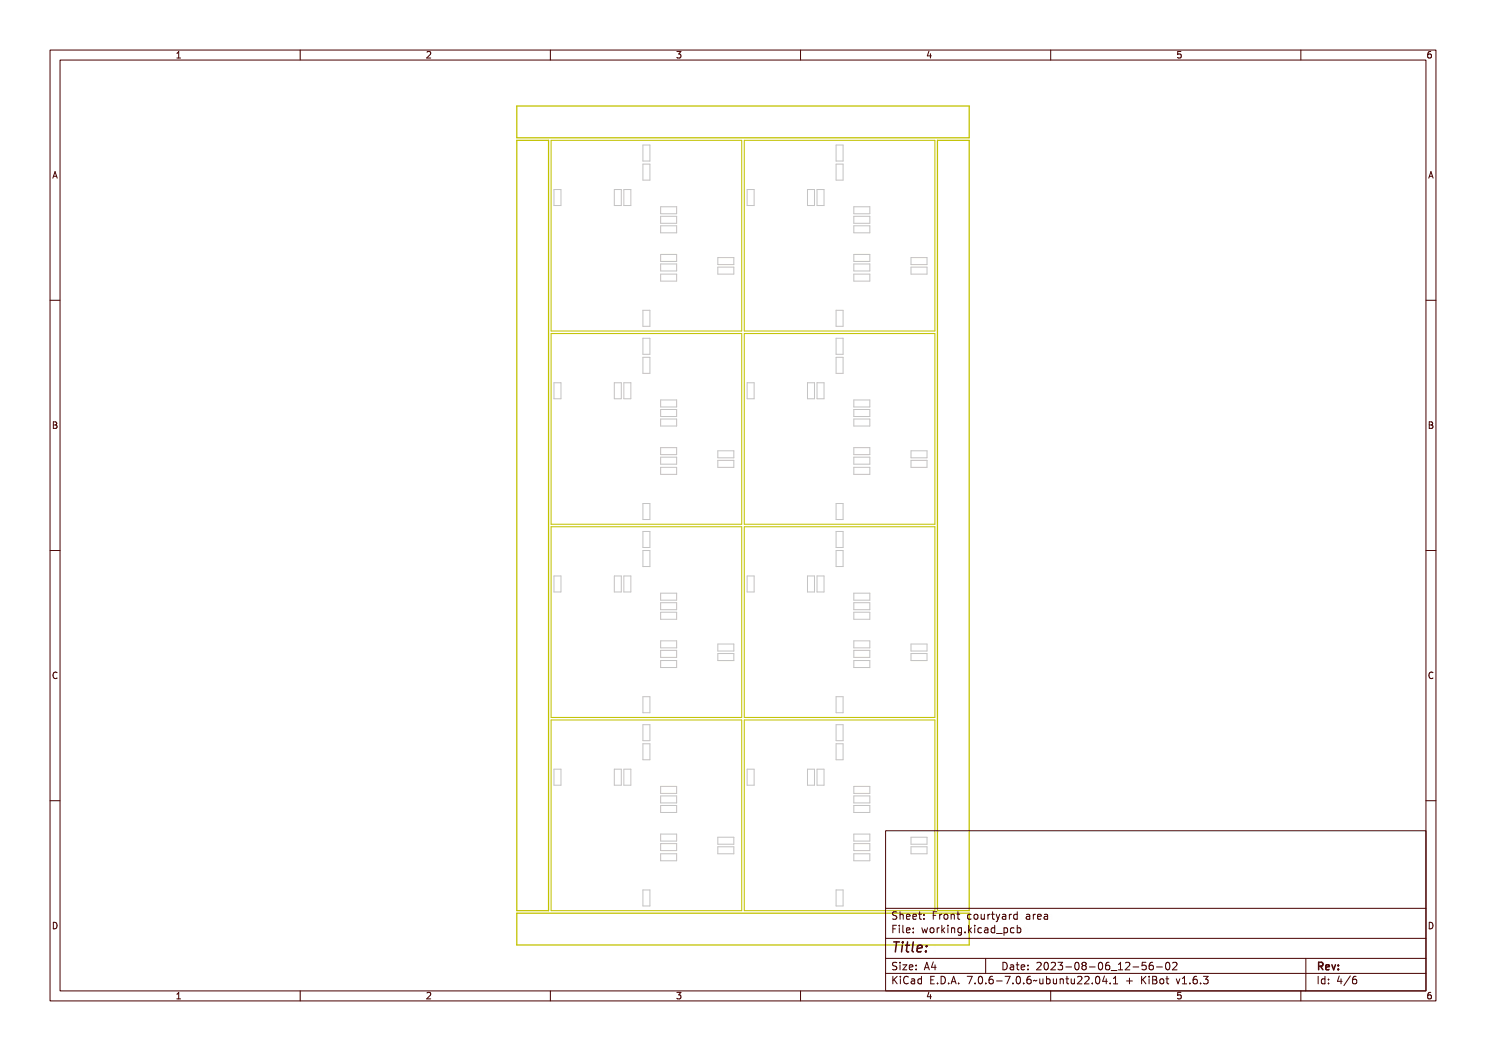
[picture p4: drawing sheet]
<svg xmlns="http://www.w3.org/2000/svg" width="297mm" height="210mm" viewBox="0 0 297 210" stroke-linecap="round" stroke-linejoin="round" font-family="sans-serif">
<g fill="none" stroke="#c2c2c2" stroke-width=".2">
<path d="M110.7 37.9h1.4v3.2h-1.4zM122.8 37.9h1.4v3.2h-1.4zM124.7 37.9h1.4v3.2h-1.4zM128.5 29h1.4v3.2h-1.4zM128.5 32.8h1.4v3.2h-1.4zM149.3 37.9h1.4v3.2h-1.4zM161.4 37.9h1.4v3.2h-1.4zM163.3 37.9h1.4v3.2h-1.4zM167.1 29h1.4v3.2h-1.4zM167.1 32.8h1.4v3.2h-1.4zM132 41.3h3.2v1.4h-3.2zM132 43.2h3.2v1.4h-3.2z"/>
<path d="M132 45.1h3.2v1.4h-3.2zM132 50.8h3.2v1.4h-3.2zM132 52.7h3.2v1.4h-3.2zM132 54.8h3.2v1.4h-3.2zM143.5 51.5h3.2v1.4h-3.2zM143.5 53.4h3.2v1.4h-3.2zM170.7 41.3h3.2v1.4h-3.2zM170.7 43.2h3.2v1.4h-3.2zM170.7 45.1h3.2v1.4h-3.2zM170.7 50.8h3.2v1.4h-3.2zM170.7 52.7h3.2v1.4h-3.2zM170.7 54.8h3.2v1.4h-3.2z"/>
<path d="M182.1 51.5h3.2v1.4h-3.2zM182.1 53.4h3.2v1.4h-3.2zM110.7 76.5h1.4v3.2h-1.4zM122.8 76.5h1.4v3.2h-1.4zM124.7 76.5h1.4v3.2h-1.4zM128.5 62h1.4v3.2h-1.4zM128.5 67.6h1.4v3.2h-1.4zM128.5 71.4h1.4v3.2h-1.4zM132 79.9h3.2v1.4h-3.2zM149.3 76.5h1.4v3.2h-1.4zM161.4 76.5h1.4v3.2h-1.4zM163.3 76.5h1.4v3.2h-1.4z"/>
<path d="M167.1 62h1.4v3.2h-1.4zM167.1 67.6h1.4v3.2h-1.4zM167.1 71.4h1.4v3.2h-1.4zM170.7 79.9h3.2v1.4h-3.2zM132 81.8h3.2v1.4h-3.2zM132 83.7h3.2v1.4h-3.2zM132 89.4h3.2v1.4h-3.2zM132 91.4h3.2v1.4h-3.2zM132 93.4h3.2v1.4h-3.2zM143.5 90.1h3.2v1.4h-3.2zM143.5 92h3.2v1.4h-3.2zM170.7 81.8h3.2v1.4h-3.2z"/>
<path d="M170.7 83.7h3.2v1.4h-3.2zM170.7 89.4h3.2v1.4h-3.2zM170.7 91.4h3.2v1.4h-3.2zM170.7 93.4h3.2v1.4h-3.2zM182.1 90.1h3.2v1.4h-3.2zM182.1 92h3.2v1.4h-3.2zM110.7 115.1h1.4v3.2h-1.4zM122.8 115.1h1.4v3.2h-1.4zM124.7 115.1h1.4v3.2h-1.4zM128.5 100.6h1.4v3.2h-1.4zM128.5 106.2h1.4v3.2h-1.4zM128.5 110h1.4v3.2h-1.4z"/>
<path d="M132 118.5h3.2v1.4h-3.2zM149.3 115.1h1.4v3.2h-1.4zM161.4 115.1h1.4v3.2h-1.4zM163.3 115.1h1.4v3.2h-1.4zM167.1 100.6h1.4v3.2h-1.4zM167.1 106.2h1.4v3.2h-1.4zM167.1 110h1.4v3.2h-1.4zM170.7 118.5h3.2v1.4h-3.2zM128.5 139.2h1.4v3.2h-1.4zM132 130h3.2v1.4h-3.2zM132 120.4h3.2v1.4h-3.2zM132 122.3h3.2v1.4h-3.2z"/>
<path d="M132 128.1h3.2v1.4h-3.2zM132 132h3.2v1.4h-3.2zM143.5 130.6h3.2v1.4h-3.2zM143.5 128.7h3.2v1.4h-3.2zM167.1 139.2h1.4v3.2h-1.4zM170.7 130h3.2v1.4h-3.2zM170.7 132h3.2v1.4h-3.2zM170.7 120.4h3.2v1.4h-3.2zM170.7 122.3h3.2v1.4h-3.2zM170.7 128.1h3.2v1.4h-3.2zM182.1 130.6h3.2v1.4h-3.2zM182.1 128.7h3.2v1.4h-3.2z"/>
<path d="M110.7 153.7h1.4v3.2h-1.4zM122.8 153.7h1.4v3.2h-1.4zM124.7 153.7h1.4v3.2h-1.4zM128.5 144.8h1.4v3.2h-1.4zM128.5 148.6h1.4v3.2h-1.4zM132 157.1h3.2v1.4h-3.2zM132 159h3.2v1.4h-3.2zM149.3 153.7h1.4v3.2h-1.4zM161.4 153.7h1.4v3.2h-1.4zM163.3 153.7h1.4v3.2h-1.4zM167.1 144.8h1.4v3.2h-1.4zM167.1 148.6h1.4v3.2h-1.4z"/>
<path d="M170.7 157.1h3.2v1.4h-3.2zM170.7 159h3.2v1.4h-3.2zM128.5 177.8h1.4v3.2h-1.4zM132 160.9h3.2v1.4h-3.2zM132 166.7h3.2v1.4h-3.2zM132 168.6h3.2v1.4h-3.2zM132 170.6h3.2v1.4h-3.2zM143.5 167.3h3.2v1.4h-3.2zM143.5 169.2h3.2v1.4h-3.2zM167.1 177.8h1.4v3.2h-1.4zM170.7 160.9h3.2v1.4h-3.2zM170.7 166.7h3.2v1.4h-3.2z"/>
<path d="M170.7 168.6h3.2v1.4h-3.2zM170.7 170.6h3.2v1.4h-3.2zM182.1 167.3h3.2v1.4h-3.2zM182.1 169.2h3.2v1.4h-3.2z"/>
</g>
<path d="M103.3 28h6.3v154h-6.3zM103.3 21.2h90.4v6.3h-90.4zM187.4 28h6.3v154h-6.3zM103.3 182.5h90.4v6.3h-90.4z" fill="none" stroke="#c2c200" stroke-width=".25"/>
<path d="M110.1 28h38.1v38.1h-38.1zM148.8 28h38.1v38.1h-38.1zM110.1 66.7h38.1v38.1h-38.1zM148.8 66.7h38.1v38.1h-38.1zM110.1 105.3h38.1v38.1h-38.1zM148.8 105.3h38.1v38.1h-38.1zM110.1 143.9h38.1v38.1h-38.1zM148.8 143.9h38.1v38.1h-38.1z" fill="none" stroke="#c2c200" stroke-width=".2"/>
<g fill="none" stroke="#480000" stroke-width=".2">
<path d="M10 10h277v190h-277zM12 12h273v186h-273zM60 10v2M110 10v2M160 10v2M210 10v2M260 10v2M10 60h2M285 60h2M10 110h2M285 110h2M10 160h2"/>
<path d="M285 160h2M177 166h108v32h-108zM60 198v2M110 198v2M160 198v2M177 181.5h108M177 187.5h108M177 191.5h108M177 194.5h108M178.1 195.2h.2v.6l.6-.6h.3l-.6 .6 .6 .8h-.2l-.5-.7-.2 .2v.5h-.2zM178.2 185h.9v.2h-.7v.4h.6v.2h-.6v.7h-.2zM178.3 182.4l.5-.1h.2v.2a.31 .31 0 0 0-.5-.1 .31 .31 0 0 0 0 .5 .5 .5 0 0 1 .6 .6 .5 .5 0 0 1-.8 .2l-.1-.2a.34 .34 0 0 0 .4 .1 .34 .34 0 0 0 .1-.5 .47 .47 0 0 1-.5-.2 .47 .47 0 0 1 .1-.5z"/>
<path d="M178.3 192.5l.5-.1h.2v.2a.31 .31 0 0 0-.5-.1 .31 .31 0 0 0 0 .5 .5 .5 0 0 1 .6 .6 .5 .5 0 0 1-.8 .2l-.1-.2a.34 .34 0 0 0 .4 .1 .34 .34 0 0 0 .1-.5 .47 .47 0 0 1-.5-.2 .47 .47 0 0 1 .1-.5zM179.4 182.2h.2v.6a.35 .35 0 0 1 .4-.1 .35 .35 0 0 1 .2 .4v.6h-.2v-.8h-.4v.8h-.2zM179.5 185.4h.4v.9h.4v.2h-.9v-.2h.3v-.8h-.2zM179.5 192.8h.4v.9h.4v.1h-.9v-.1h.3v-.8h-.2zM179.5 195.6h.4v.9h.4v.1h-.9v-.1h.3v-.8h-.2zM179.7 184.9h.2v.3h-.2zM179.7 192.3h.2v.3h-.2zM179.7 195.1h.2v.3h-.2zM180.6 184.9h.4v1.3l.4 .1v.2l-.5-.2v-1.2h-.3zM180.6 192.8h.8l-.6 .9h.6v.1h-.8l.6-.9h-.6zM180.7 182.8l.1-.1a.49 .49 0 0 1 .5 0 .49 .49 0 0 1 .2 .5h-.8a.42 .42 0 0 0 .3 .4 .42 .42 0 0 0 .4-.1 .47 .47 0 0 1-.4 .3 .47 .47 0 0 1-.4-.3zM180.7 195.4a.4 .4 0 0 1 .4-.3 .4 .4 0 0 1 .4 .3 .56 .56 0 0 0-.8 .4 .56 .56 0 0 0 .5 .7l.3-.1a.43 .43 0 0 1-.5 .3 .43 .43 0 0 1-.4-.4v-.6z"/>
<path d="M180.8 182.9l.4-.1 .1 .3h-.6zM181.8 195.6l.3-.1a.43 .43 0 0 1 .5 .5v.6h-.1v-.1a.38 .38 0 0 1-.5 .2 .38 .38 0 0 1-.2-.5 .38 .38 0 0 1 .4-.2h.3a.35 .35 0 0 0-.3-.4 .35 .35 0 0 0-.4 .2zM181.9 182.8l.1-.1a.49 .49 0 0 1 .5 0 .49 .49 0 0 1 .2 .5h-.8a.42 .42 0 0 0 .3 .4 .42 .42 0 0 0 .5-.1 .47 .47 0 0 1-.5 .3 .47 .47 0 0 1-.4-.3zM181.9 185.5l.1-.1a.49 .49 0 0 1 .5 0 .49 .49 0 0 1 .2 .5h-.8a.42 .42 0 0 0 .3 .4 .42 .42 0 0 0 .5-.1 .47 .47 0 0 1-.5 .3 .47 .47 0 0 1-.4-.3zM181.9 192.9l.1-.1a.49 .49 0 0 1 .5 0 .49 .49 0 0 1 .2 .5h-.8a.42 .42 0 0 0 .3 .4 .42 .42 0 0 0 .5-.1 .47 .47 0 0 1-.5 .3 .47 .47 0 0 1-.4-.3zM182 196.2l.5-.1a.31 .31 0 0 1-.2 .4 .31 .31 0 0 1-.4-.1zM182 182.9l.4-.1 .1 .3h-.6zM182 185.6l.4-.1 .1 .3h-.6zM182 193l.4-.1 .1 .3h-.6zM183 195.7l.4-.2 .2 .2v-.6h.2v1.5h-.2v-.1a.42 .42 0 0 1-.5 .1 .42 .42 0 0 1-.2-.5zM183.2 195.8l.1-.1a.4 .4 0 0 1 .3 .4 .4 .4 0 0 1-.3 .4l-.2-.2zM183.2 182.3h.2v.4h.4v.1h-.4v.7l.4 .1v.1h-.4l-.1-.1-.1-.8h-.3v-.1h.3z"/>
<path d="M183.3 185.4h.2v.3h-.2zM183.3 186.2h.2v.3h-.2zM183.3 192.8h.2v.3h-.2zM183.3 193.6h.2v.2h-.2zM184.5 182.7h.2v.3h-.2zM184.5 183.5h.2v.2h-.2zM185.2 185.4h.2l.2 .8 .1-.5h.2l.2 .5 .1-.8h.2l-.2 1.1h-.2l-.2-.7-.2 .7h-.1zM185.4 195.2h.9v.2h-.7v.4h.6v.2h-.6v.5h.7v.1h-.9zM185.7 192.4h.2l.5 1.4h-.2l-.1-.3h-.5l-.1 .3h-.2zM185.8 192.6l.2 .7h-.4zM186.6 182.3h.9v.2h-.7v.4h.6v.2h-.6v.6h-.2zM186.8 185.6l.1-.1a.39 .39 0 0 1 .4 .4 .39 .39 0 0 1-.4 .4l-.1-.2z"/>
<path d="M186.9 196.4h.2v.2h-.2zM187.1 192.4h.2v.9h.2v.2h-.2v.3h-.2v-.3h-.6zM187.1 192.6v.7h-.4zM187.8 195.2a.76 .76 0 0 1 .9 .7 .76 .76 0 0 1-.9 .7zM188 195.4a.57 .57 0 0 1 .5 .5 .57 .57 0 0 1-.5 .6zM188 182.7h.2v.2v-.1a.29 .29 0 0 1 .3-.2 .29 .29 0 0 1 .3 .3 .37 .37 0 0 0-.5-.1 .37 .37 0 0 0-.1 .4v.5h-.2zM188 185.4h.2v.2v-.1a.29 .29 0 0 1 .3-.2 .29 .29 0 0 1 .3 .3 .37 .37 0 0 0-.5-.1 .37 .37 0 0 0-.1 .4v.6h-.2zM189.1 184.9h.1v.9l.5-.4h.2l-.4 .4 .5 .7h-.2l-.4-.6-.2 .1v.5h-.1zM189.2 182.9l.1-.1a.39 .39 0 0 1 .4 .4 .39 .39 0 0 1-.4 .4l-.1-.2zM189.3 196.4h.3v.2h-.3zM190.2 182.7h.2v.1a.35 .35 0 0 1 .4-.1 .35 .35 0 0 1 .3 .4v.6h-.2l-.1-.8h-.3l-.1 .8h-.2zM190.3 185.4h.4v.9h.4v.2h-.9v-.2h.4v-.8h-.3z"/>
<path d="M190.5 195.2h.3l.4 1.4h-.2l-.1-.3h-.5l-.1 .3h-.2zM190.6 184.9h.1v.3h-.1zM190.6 195.4l.2 .7h-.4zM191.4 185.4h.2v.1a.35 .35 0 0 1 .4-.1 .35 .35 0 0 1 .3 .4v.7h-.2l-.1-.9h-.3l-.1 .9h-.2zM191.7 182.3h.1v.4h.4v.1h-.4v.7l.4 .1v.1h-.4l-.1-.1v-.8h-.3v-.1h.3zM191.7 196.4h.3v.2h-.3zM192.7 185.5l.3-.2 .3 .2v-.1h.2v1a.53 .53 0 0 1-.8 .4v-.2a.36 .36 0 0 0 .4 .1 .36 .36 0 0 0 .2-.4l-.1 .1a.53 .53 0 0 1-.7-.3 .53 .53 0 0 1 .2-.6zM192.8 185.6l.1-.1a.39 .39 0 0 1 .4 .4 .39 .39 0 0 1-.4 .4l-.1-.2zM193.8 195.2h.9l-.5 1.4h-.2l.5-1.2h-.7zM194 182.8a.39 .39 0 0 1 .4-.2 .39 .39 0 0 1 .3 .3 .4 .4 0 0 0-.6 0 .4 .4 0 0 0 0 .6 .4 .4 0 0 0 .6 0 .45 .45 0 0 1-.6 .3 .45 .45 0 0 1-.3-.6zM194.1 186.2h.3v.3h-.3zM195.1 184.9h.2v.9l.4-.4h.3l-.5 .4 .5 .7h-.2l-.4-.6-.1 .1v.5h-.2z"/>
<path d="M195.2 182.9l.1-.1a.39 .39 0 0 1 .4 .4 .39 .39 0 0 1-.4 .4l-.1-.2zM195.3 196.4h.3v.2h-.3zM196.2 182.7h.2v.8l.2 .1 .3-.2v-.7h.2v1h-.2v-.1a.35 .35 0 0 1-.4 .2 .35 .35 0 0 1-.3-.5zM196.3 185.4h.5v.9h.3v.2h-.9v-.2h.4v-.8h-.3zM196.3 195.4a.57 .57 0 0 1 .7 0 .57 .57 0 0 1 .1 .8 .5 .5 0 0 1-.6 .5 .5 .5 0 0 1-.3-.8zM196.5 195.4a.61 .61 0 0 1 .4 1l-.1 .1a.61 .61 0 0 1-.4-1zM196.6 184.9h.2v.3h-.2zM197 191.5v3M197.6 185.5a.39 .39 0 0 1 .4-.2 .39 .39 0 0 1 .3 .3 .4 .4 0 0 0-.6 0 .4 .4 0 0 0 0 .6 .4 .4 0 0 0 .6 0 .45 .45 0 0 1-.6 .3 .45 .45 0 0 1-.3-.6zM197.6 182.7h.2v.2v-.1a.29 .29 0 0 1 .4-.2 .29 .29 0 0 1 .2 .3 .37 .37 0 0 0-.4-.1 .37 .37 0 0 0-.2 .4v.5h-.2zM197.7 196.4h.3v.2h-.3zM198.7 185.4l.2-.1a.43 .43 0 0 1 .6 .5v.7h-.2v-.2a.38 .38 0 0 1-.5 .2 .38 .38 0 0 1-.2-.5 .38 .38 0 0 1 .5-.2h.2a.35 .35 0 0 0-.3-.4 .35 .35 0 0 0-.3 .2z"/>
<path d="M198.7 195.4a.38 .38 0 0 1 .4-.3 .38 .38 0 0 1 .3 .3 .43 .43 0 0 0-.5 0 .43 .43 0 0 0-.1 .5 .46 .46 0 0 1 .7 .1 .46 .46 0 0 1-.2 .6 .46 .46 0 0 1-.7-.2zM198.8 186l.5-.1a.31 .31 0 0 1-.1 .4 .31 .31 0 0 1-.4-.1zM198.9 182.3h.2v.4h.4v.1h-.4v.7l.4 .1v.1h-.4l-.2-.1v-.8h-.3v-.1h.3zM199.8 182.7h.1l.4 .8 .3-.8h.2l-.3 .7a.68 .68 0 0 1-.7 .8l.4-.5zM199.9 185.5l.3-.2 .3 .2v-.6h.2v1.6h-.2v-.2a.42 .42 0 0 1-.5 .1 .42 .42 0 0 1-.2-.5zM200 196h.5v.2h-.5zM200 185.6l.1-.1a.39 .39 0 0 1 .4 .4 .39 .39 0 0 1-.4 .4l-.1-.2zM200.1 192.4a.76 .76 0 0 1 1 .7 .76 .76 0 0 1-1 .7zM200.3 192.6a.57 .57 0 0 1 .6 .5 .57 .57 0 0 1-.6 .6zM200.9 186.8l1.2 .1zM201 195.2h.9l-.5 1.4h-.2l.5-1.2h-.7zM201.1 182.7l.2-.1a.43 .43 0 0 1 .6 .5v.6h-.2v-.1a.38 .38 0 0 1-.5 .2 .38 .38 0 0 1-.2-.5 .38 .38 0 0 1 .5-.2h.2a.35 .35 0 0 0-.2-.4 .35 .35 0 0 0-.4 .2z"/>
<path d="M201.2 183.3l.5-.1a.31 .31 0 0 1-.1 .4 .31 .31 0 0 1-.4-.1zM201.4 192.8l.3-.1a.43 .43 0 0 1 .5 .5v.6h-.1v-.1a.38 .38 0 0 1-.5 .2 .38 .38 0 0 1-.2-.5 .38 .38 0 0 1 .4-.2h.3a.35 .35 0 0 0-.3-.4 .35 .35 0 0 0-.4 .2zM201.6 193.4l.5-.1a.31 .31 0 0 1-.2 .4 .31 .31 0 0 1-.4-.1zM202.2 185.4h.2v.1a.53 .53 0 0 1 .8 .3 .53 .53 0 0 1-.6 .7l-.2-.2v.6h-.2zM202.4 182.7h.2v.2l.1-.1a.29 .29 0 0 1 .3-.2 .29 .29 0 0 1 .2 .3 .37 .37 0 0 0-.4-.1 .37 .37 0 0 0-.2 .4v.5h-.2zM202.5 185.6l.1-.1a.4 .4 0 0 1 .4 .4 .4 .4 0 0 1-.4 .4l-.2-.2zM202.5 196.4h.3v.2h-.3zM202.8 192.4h.2v.4h.4v.1h-.4v.7l.4 .1v.1h-.4l-.2-.1v-.8h-.3v-.1h.3zM203.5 182.8l.3-.2 .3 .2v-.6h.2v1.5h-.2v-.1a.42 .42 0 0 1-.5 .1 .42 .42 0 0 1-.2-.5zM203.5 195.4a.57 .57 0 0 1 .8 0 .57 .57 0 0 1 0 .8 .5 .5 0 0 1-.6 .5 .5 .5 0 0 1-.3-.8zM203.6 185.5a.39 .39 0 0 1 .4-.2 .39 .39 0 0 1 .3 .3 .4 .4 0 0 0-.5 0 .4 .4 0 0 0 0 .6 .4 .4 0 0 0 .5 0 .45 .45 0 0 1-.6 .3 .45 .45 0 0 1-.2-.6zM203.6 182.9l.1-.1a.4 .4 0 0 1 .4 .4 .4 .4 0 0 1-.4 .4l-.1-.2z"/>
<path d="M203.7 195.4a.61 .61 0 0 1 .4 1l-.1 .1a.61 .61 0 0 1-.3-1zM203.9 192.9l.1-.1a.49 .49 0 0 1 .5 0 .49 .49 0 0 1 .2 .5h-.8a.42 .42 0 0 0 .3 .4 .42 .42 0 0 0 .5-.1 .47 .47 0 0 1-.5 .3 .47 .47 0 0 1-.4-.3zM204 193l.4-.1 .1 .3h-.6zM204.7 184.9h.1v.6a.53 .53 0 0 1 .8 .3 .53 .53 0 0 1-.6 .7l-.2-.2v.2h-.1zM204.9 185.6l.1-.1a.39 .39 0 0 1 .4 .4 .39 .39 0 0 1-.4 .4l-.1-.2zM204.9 196.4h.3v.2h-.3zM205.3 192.8h.2v.3h-.2zM205.3 193.6h.2v.2h-.2zM205.9 182.7l.3-.1a.43 .43 0 0 1 .5 .5v.6h-.2v-.1a.38 .38 0 0 1-.5 .2 .38 .38 0 0 1-.2-.5 .38 .38 0 0 1 .5-.2h.2a.35 .35 0 0 0-.2-.4 .35 .35 0 0 0-.4 .2zM205.9 195.4a.38 .38 0 0 1 .4-.3 .38 .38 0 0 1 .3 .3 .43 .43 0 0 0-.5 0 .43 .43 0 0 0-.1 .5 .46 .46 0 0 1 .7 .1 .46 .46 0 0 1-.2 .6 .46 .46 0 0 1-.6-.2zM206.1 183.3l.4-.1a.31 .31 0 0 1-.1 .4 .31 .31 0 0 1-.4-.1zM207 196l1-.1a.49 .49 0 0 1-.8 .1l-.2 .2z"/>
<path d="M207.2 182.7h.2v.2l.1-.1a.29 .29 0 0 1 .3-.2 .29 .29 0 0 1 .2 .3 .37 .37 0 0 0-.4-.1 .37 .37 0 0 0-.2 .4v.5h-.2zM207.4 192.5a.53 .53 0 0 1 .8 .1 .53 .53 0 0 1-.3 .7l-.3 .4h.7v.1h-.9l.3-.5a.4 .4 0 0 0 .3-.4 .4 .4 0 0 0-.3-.4l-.3 .2zM208.3 195.6h.1l.1 .8 .2 .1 .2-.2v-.7h.2v1h-.2v-.1a.35 .35 0 0 1-.4 .2 .35 .35 0 0 1-.2-.5zM208.3 182.8l.2-.1a.49 .49 0 0 1 .5 0 .49 .49 0 0 1 .2 .5h-.8a.42 .42 0 0 0 .3 .4 .42 .42 0 0 0 .4-.1 .47 .47 0 0 1-.4 .3 .47 .47 0 0 1-.4-.3zM208.5 182.9l.3-.1 .2 .3h-.6zM208.7 192.6a.57 .57 0 0 1 .7 0 .57 .57 0 0 1 .1 .8 .5 .5 0 0 1-.6 .5 .5 .5 0 0 1-.3-.8zM208.9 192.6a.61 .61 0 0 1 .3 1l-.1 .1a.61 .61 0 0 1-.3-1zM209.5 195.1h.2v.6a.53 .53 0 0 1 .7 .3 .53 .53 0 0 1-.6 .7l-.1-.2v.1h-.2zM209.5 182.7l.3-.1a.43 .43 0 0 1 .5 .5v.6h-.2v-.1a.38 .38 0 0 1-.5 .2 .38 .38 0 0 1-.2-.5 .38 .38 0 0 1 .5-.2h.2a.35 .35 0 0 0-.2-.4 .35 .35 0 0 0-.4 .2zM209.7 183.3l.4-.1a.31 .31 0 0 1-.1 .4 .31 .31 0 0 1-.4-.1zM209.7 195.8l.1-.1a.4 .4 0 0 1 .4 .4 .4 .4 0 0 1-.4 .4l-.1-.2zM209.8 192.5a.53 .53 0 0 1 .8 .1 .53 .53 0 0 1-.3 .7l-.3 .4h.7v.1h-.9l.3-.5a.4 .4 0 0 0 .3-.4 .4 .4 0 0 0-.3-.4l-.3 .2z"/>
<path d="M210 198v2M210.7 195.6h.2v.8l.2 .1 .2-.2v-.7h.2v1h-.2v-.1a.35 .35 0 0 1-.4 .2 .35 .35 0 0 1-.2-.5zM211 192.4a.46 .46 0 0 1 .6 0 .46 .46 0 0 1 .1 .6l-.1 .1a.47 .47 0 0 1 .2 .7 .47 .47 0 0 1-.7 0l-.1-.2a.35 .35 0 0 0 .5 .1 .35 .35 0 0 0 0-.5h-.3v-.2a.29 .29 0 0 0 .4-.1 .29 .29 0 0 0-.1-.4 .29 .29 0 0 0-.4 .1h-.1zM211.9 195.6h.2v.1a.35 .35 0 0 1 .4-.1 .35 .35 0 0 1 .2 .4v.6h-.2v-.8h-.4v.8h-.2zM212.4 193.2h.5v.2h-.5zM213.3 195.2h.2v.4h.4v.1h-.4v.7l.4 .1v.1h-.4l-.2-.1v-.8h-.3v-.1h.3zM213.5 192.6a.57 .57 0 0 1 .7 0 .57 .57 0 0 1 .1 .8 .5 .5 0 0 1-.6 .5 .5 .5 0 0 1-.3-.8zM213.7 192.6a.61 .61 0 0 1 .3 1v.1a.61 .61 0 0 1-.4-1zM214.3 195.6h.2v.8l.2 .1 .2-.2v-.7h.2v1h-.2v-.1a.35 .35 0 0 1-.4 .2 .35 .35 0 0 1-.2-.5zM214.7 192.5a.41 .41 0 0 1 .7-.1 .41 .41 0 0 1-.2 .7 .42 .42 0 0 1 .2 .6 .42 .42 0 0 1-.7 0 .42 .42 0 0 1 .2-.6l-.3-.2zM215.5 195.3a.53 .53 0 0 1 .8 .1 .53 .53 0 0 1-.3 .7l-.3 .4h.6v.1h-.9l.4-.5a.4 .4 0 0 0 .3-.4 .4 .4 0 0 0-.3-.4l-.3 .2zM216 193.2h.5v.2h-.5z"/>
<path d="M216.7 195.3a.53 .53 0 0 1 .8 .1 .53 .53 0 0 1-.3 .7l-.3 .4h.6v.1h-.9l.4-.5a.4 .4 0 0 0 .3-.4 .4 .4 0 0 0-.3-.4l-.3 .2zM217.1 192.6a.57 .57 0 0 1 .7 0 .57 .57 0 0 1 .1 .8 .5 .5 0 0 1-.6 .5 .5 .5 0 0 1-.3-.8zM217.3 192.6a.61 .61 0 0 1 .3 1v.1a.61 .61 0 0 1-.4-1zM218.2 196.4h.2v.2h-.2zM218.3 192.6a.38 .38 0 0 1 .4-.3 .38 .38 0 0 1 .3 .3 .43 .43 0 0 0-.5 0 .43 .43 0 0 0-.1 .5 .46 .46 0 0 1 .6 .1 .46 .46 0 0 1-.1 .6 .46 .46 0 0 1-.7-.2zM219.2 195.4a.57 .57 0 0 1 .7 0 .57 .57 0 0 1 .1 .8 .5 .5 0 0 1-.7 .5 .5 .5 0 0 1-.3-.8zM219.2 194.2l1.3 .1zM219.4 195.4a.61 .61 0 0 1 .3 1l-.1 .1a.61 .61 0 0 1-.3-1zM220.7 192.5l.5-.1v1.3h.3v.1h-.8v-.1h.3v-1.1h-.3zM220.8 195.2h.2v.9h.2v.2h-.2v.3h-.2v-.3h-.6zM220.8 195.4v.7h-.4zM221.8 196.4h.2v.2h-.2z"/>
<path d="M221.8 192.5a.53 .53 0 0 1 .8 .1 .53 .53 0 0 1-.3 .7l-.3 .4h.7v.1h-.9l.3-.5a.4 .4 0 0 0 .4-.4 .4 .4 0 0 0-.4-.4l-.3 .2zM222.8 195.3l.5-.1v1.3h.3v.1h-.8v-.1h.3v-1.1h-.3zM223.2 193.2h.5v.2h-.5zM224.3 192.4h.7v.2h-.6v.3a.53 .53 0 0 1 .7 .7 .53 .53 0 0 1-.9 .2v-.2a.38 .38 0 0 0 .5 .1 .38 .38 0 0 0 .1-.5 .38 .38 0 0 0-.5-.1zM225.4 195.5h.2v.4h.4v.2h-.4v.4h-.2v-.4h-.4v-.2h.4zM225.5 192.6a.38 .38 0 0 1 .4-.3 .38 .38 0 0 1 .3 .3 .43 .43 0 0 0-.5 0 .43 .43 0 0 0-.1 .5 .46 .46 0 0 1 .7 .1 .46 .46 0 0 1-.2 .6 .46 .46 0 0 1-.7-.2zM226.8 193.2h.5v.2h-.5zM227.5 195.2h.2v.6l.6-.6h.2l-.6 .6 .6 .8h-.2l-.5-.7-.1 .2v.5h-.2zM227.9 192.6a.57 .57 0 0 1 .8 0 .57 .57 0 0 1 0 .8 .5 .5 0 0 1-.6 .5 .5 .5 0 0 1-.3-.8zM228.2 192.6a.61 .61 0 0 1 .3 1l-.1 .1a.61 .61 0 0 1-.3-1zM228.8 195.6h.4v.9h.4v.1h-.9v-.1h.4v-.8h-.3zM229 192.5a.53 .53 0 0 1 .8 .1 .53 .53 0 0 1-.2 .7l-.4 .4h.7v.1h-.9l.3-.5a.4 .4 0 0 0 .4-.4 .4 .4 0 0 0-.4-.4l-.3 .2z"/>
<path d="M229.1 195.1h.1v.3h-.1zM229.9 195.2h.4a.35 .35 0 0 1 .5 .2 .35 .35 0 0 1-.3 .5 .41 .41 0 0 1 .3 .5 .41 .41 0 0 1-.5 .2h-.4zM230.1 196h.2a.27 .27 0 0 1 .3 .2 .27 .27 0 0 1-.3 .3h-.2zM230.1 195.4h.2a.23 .23 0 0 1 .3 .2 .23 .23 0 0 1-.3 .2h-.2zM231.2 193.2h1.1M231.3 195.8l.1-.1a.39 .39 0 0 1 .4 .4 .39 .39 0 0 1-.4 .4l-.1-.2zM232.6 195.2h.1v.4h.4v.1h-.4l.1 .7 .3 .1v.1h-.3l-.2-.1v-.8h-.3v-.1h.3zM233.2 192.4l.1-.1a.8 .8 0 0 1 .5 .7 .8 .8 0 0 1-.5 .8 1 1 0 0 1-.1-1.4zM234.4 192.4l.6-.1 .2 .4-.9 1.1h.9M234.6 195.6h.2l.3 .9 .4-.9h.2l-.4 1h-.3zM236 195.3l.5-.1v1.3h.3v.1h-.8v-.1h.3v-1.1h-.3zM237.4 196.4h.3v.2h-.3z"/>
<path d="M238.4 195.4a.38 .38 0 0 1 .4-.3 .38 .38 0 0 1 .3 .3 .43 .43 0 0 0-.5 0 .43 .43 0 0 0-.1 .5 .46 .46 0 0 1 .7 .1 .46 .46 0 0 1-.2 .6 .46 .46 0 0 1-.7-.2zM239.8 196.4h.3v.2h-.3zM240.7 195.2a.46 .46 0 0 1 .6 0 .46 .46 0 0 1 .1 .6l-.1 .1a.47 .47 0 0 1 .2 .7 .47 .47 0 0 1-.7 0l-.1-.2a.35 .35 0 0 0 .5 .1 .35 .35 0 0 0 0-.5l-.3-.1v-.1a.29 .29 0 0 0 .4-.1 .29 .29 0 0 0-.1-.4 .29 .29 0 0 0-.4 .1h-.1zM260 198v2M261 191.5v6.5M263.2 195.2h.8v.2h-.3v1.1h.3v.1h-.8v-.1h.3v-1.1h-.3zM264.4 195.7l.3-.2 .3 .2v-.6h.2v1.5h-.2v-.1a.42 .42 0 0 1-.5 .1 .42 .42 0 0 1-.2-.5zM264.6 195.8l.1-.1a.4 .4 0 0 1 .3 .4 .4 .4 0 0 1-.3 .4l-.2-.2zM265.9 195.6h.2v.3h-.2zM265.9 196.4h.2v.2h-.2zM268.5 195.2h.2v.9h.2v.2h-.2v.3h-.2v-.3h-.6zM268.5 195.4v.7h-.4z"/>
<path d="M269.9 195.2h.2l-.8 1.6h-.2zM270.5 195.4a.38 .38 0 0 1 .4-.3 .38 .38 0 0 1 .3 .3 .43 .43 0 0 0-.5 0 .43 .43 0 0 0-.2 .5 .46 .46 0 0 1 .7 .1 .46 .46 0 0 1-.2 .6 .46 .46 0 0 1-.6-.2z"/>
<circle cx="187" cy="185.9" r=".53"/>
<circle cx="189.4" cy="183.2" r=".53"/>
<circle cx="195.4" cy="183.2" r=".53"/>
<circle cx="196.7" cy="195.9" r=".13"/>
<circle cx="199.1" cy="196.2" r=".32"/>
<circle cx="203.9" cy="195.9" r=".13"/>
<circle cx="206.3" cy="196.2" r=".32"/>
<circle cx="209" cy="193.1" r=".13"/>
<circle cx="213.8" cy="193.1" r=".13"/>
<circle cx="215" cy="193.4" r=".29"/>
<circle cx="215" cy="192.8" r=".25"/>
<circle cx="217.4" cy="193.1" r=".13"/>
<circle cx="218.7" cy="193.4" r=".32"/>
<circle cx="219.5" cy="195.9" r=".13"/>
<circle cx="225.9" cy="193.4" r=".32"/>
<circle cx="228.3" cy="193.1" r=".13"/>
<circle cx="231.5" cy="196.1" r=".53"/>
<circle cx="238.8" cy="196.2" r=".32"/>
<circle cx="270.9" cy="196.2" r=".32"/>
</g>
<g fill="none" stroke="#480000" stroke-width=".3">
<path d="M178.1 188.4h1.4v.2h-.6v1.7h-.2v-1.7h-.6zM179.9 188.8h.7v1.3h.4v.2h-1.2v-.2h.5v-1.1h-.4zM180.3 188.3h.3v.3h-.3zM181.8 188.4h.2v.4h.6v.2h-.6v1l.6 .1v.2a.55 .55 0 0 1-.8-.5v-.8h-.4v-.2h.4zM183 188.3h.6l.1 1.6 .1 .2h.4v.2a.54 .54 0 0 1-.8-.5v-1.4h-.4zM184.8 189a.65 .65 0 0 1 .8-.1 .65 .65 0 0 1 .3 .7h-1.1a.56 .56 0 0 0 .4 .5 .56 .56 0 0 0 .6-.1v.2a.81 .81 0 0 1-1.1-.1 .81 .81 0 0 1 .1-1.1zM185 189.1l.4-.1 .2 .4h-.8zM186.7 188.9h.3v.4h-.3zM186.7 189.9h.3v.4h-.3zM263.1 192.4a.73 .73 0 0 1 .9 .2v.3l-.3 .3 .5 .6h-.2l-.3-.4-.2-.2h-.2v.6h-.2zM263.3 192.6h.2a.26 .26 0 0 1 .3 .2 .26 .26 0 0 1-.2 .3h-.3zM264.5 192.9l.1-.1a.49 .49 0 0 1 .5 0 .49 .49 0 0 1 .2 .5h-.8a.42 .42 0 0 0 .3 .4 .42 .42 0 0 0 .4-.1 .47 .47 0 0 1-.4 .3 .47 .47 0 0 1-.4-.3z"/>
<path d="M264.6 193l.3-.1 .2 .3h-.6zM265.5 192.8h.2l.3 .9 .3-.9h.2l-.4 1h-.2zM267.1 192.8h.2v.3h-.2zM267.1 193.6h.2v.2h-.2z"/>
</g>
<text font-size="2.7" fill="#480000" x="178" y="190.3">Title:</text>
<g font-size="2" fill="#480000">
<text x="178" y="183.7">Sheet: Front courtyard area</text>
<text x="178" y="186.5">File: working.kicad_pcb</text>
<text x="178" y="193.9">Size: A4</text>
<text x="178" y="196.6">KiCad E.D.A. 7.0.6-7.0.6~ubuntu22.04.1 + KiBot v1.6.3</text>
<text x="200" y="193.9">Date: 2023-08-06_12-56-02</text>
<text x="263" y="196.6">Id: 4/6</text>
<text x="263" y="193.9">Rev:</text>
</g>
<g font-size="1.7" fill="#480000">
<text x="35" y="11.7">1</text>
<text x="85" y="11.7">2</text>
<text x="135" y="11.7">3</text>
<text x="185" y="11.7">4</text>
<text x="235" y="11.7">5</text>
<text x="285" y="11.7">6</text>
<text x="10.5" y="35.7">A</text>
<text x="285.5" y="35.7">A</text>
<text x="10.5" y="85.6">B</text>
<text x="285.5" y="85.6">B</text>
<text x="10.5" y="135.7">C</text>
<text x="285.5" y="135.7">C</text>
<text x="10.5" y="185.6">D</text>
<text x="285.5" y="185.6">D</text>
<text x="35" y="199.7">1</text>
<text x="85" y="199.7">2</text>
<text x="135" y="199.7">3</text>
<text x="185" y="199.7">4</text>
<text x="235" y="199.7">5</text>
<text x="285" y="199.7">6</text>
</g>
</svg>
